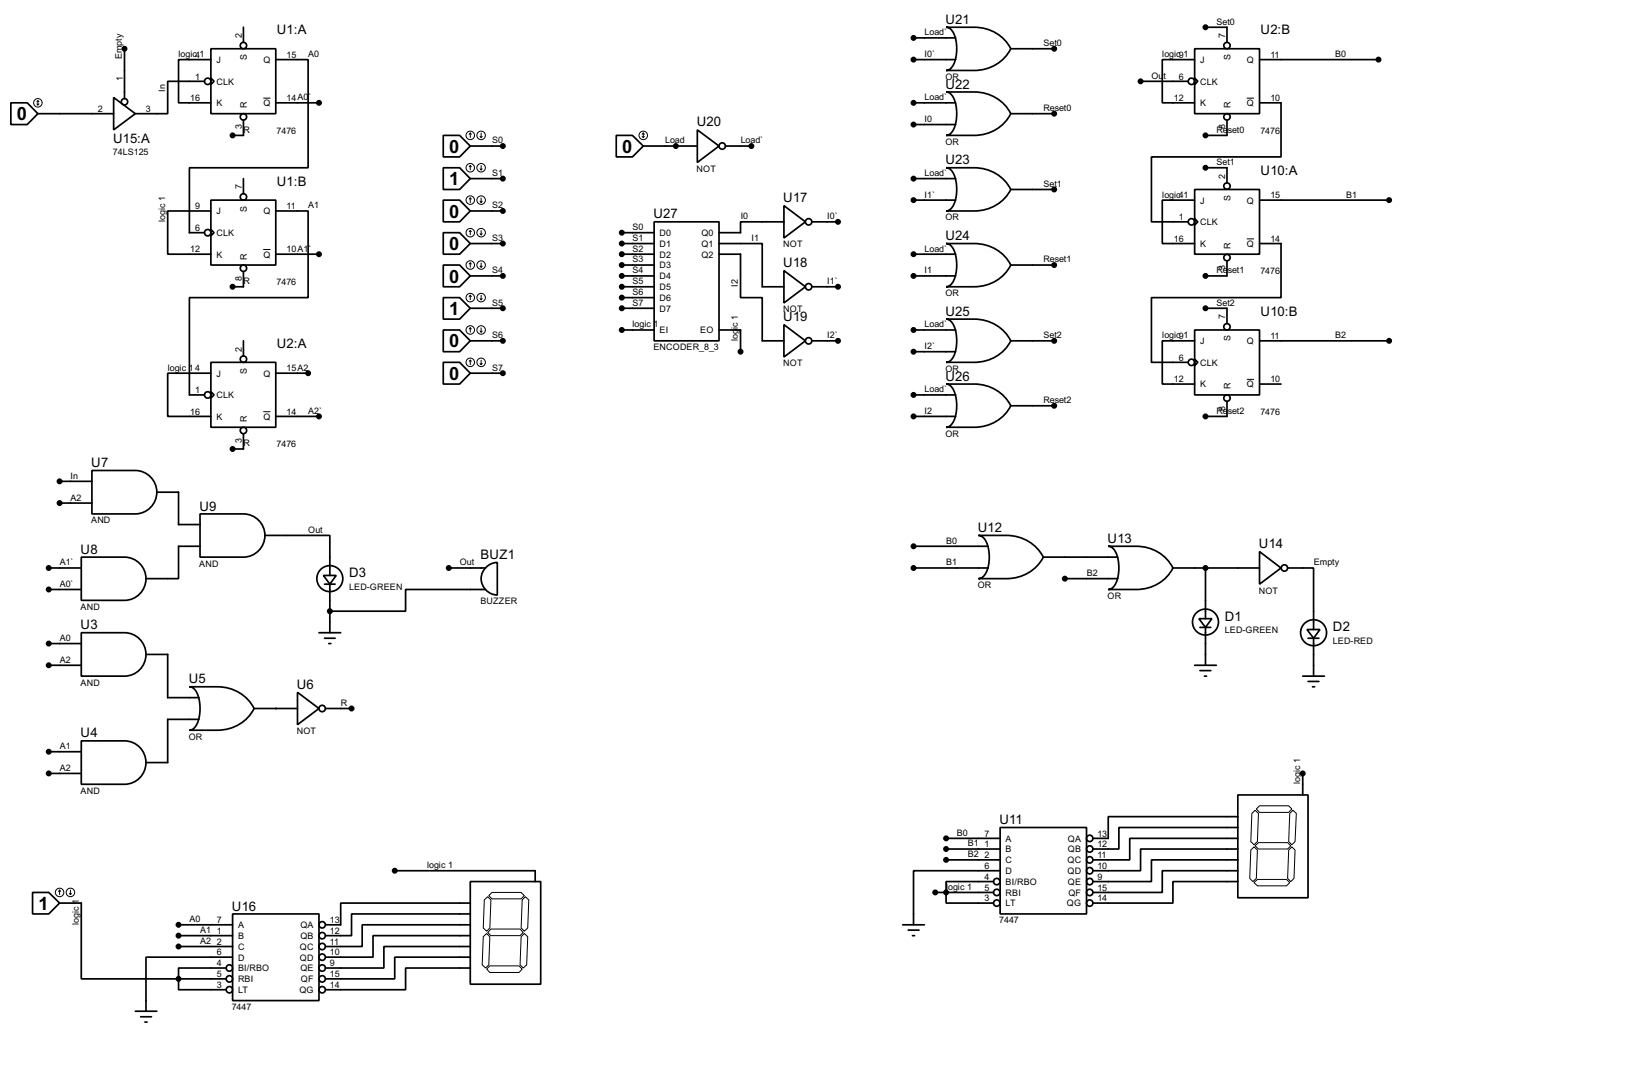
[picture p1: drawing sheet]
<svg xmlns="http://www.w3.org/2000/svg" width="383mm" height="256mm" viewBox="0 0 383 256" stroke-linecap="round" stroke-linejoin="round" font-family="sans-serif">
<g fill="none" stroke="#000" stroke-width=".4">
<path d="M29.3 11.5v11.7M48.1 19.1h-8.7v7.6h-7.6M49.6 11.5h15.2v15.2h-15.2zM49.6 18.3l.7 .8-.7 .8zM49.6 14h-7.6v10.2h7.6M57.2 6.4v3.6M64.8 14h7.6v25.4h-27.9v15.3h3.6M214.7 14h9.9M214.7 8.9h9.9M222.3 6.4h6.6a9.4 9.4 0 0 1 8.6 5.1 9.5 9.5 0 0 1-8.6 5.1h-6.6a3.2 3.2 0 0 0 2.3-3.2 7.8 7.8 0 0 0-1.3-6.6zM237.5 11.5h10.2M268 19.1h11.2"/>
<path d="M280.7 11.5h15.3v15.2h-15.3zM280.7 18.3l.8 .8-.8 .8zM280.7 14h-7.6v10.2h7.6M283.3 6.4h5v3.6M296 14h27.9M2.6 24.2h3.8l2.5 2.5-2.5 2.6h-3.8zM8.9 26.7h17.8M26.7 22.9l5.1 3.8-5.1 3.8zM57.2 28.2v3.6h-2.5M64.8 24.2h10.2M104.2 31.8h3.8l2.5 2.5-2.5 2.6h-3.8zM104.2 39.4h3.8l2.5 2.6-2.5 2.5h-3.8z"/>
<path d="M110.5 34.3h7.7M144.8 31.8h3.8l2.6 2.5-2.6 2.6h-3.8zM151.2 34.3h12.7M163.9 30.5l5.1 3.8-5.1 3.9zM170.5 34.3h6.1M214.7 24.2h9.9M214.7 29.3h9.9M222.3 21.6h6.6a9.5 9.5 0 0 1 8.6 5.1 9.5 9.5 0 0 1-8.6 5.1h-6.6a3.2 3.2 0 0 0 2.3-3.1 7.9 7.9 0 0 0-1.3-6.7zM222.3 39.4h6.6a9.5 9.5 0 0 1 8.6 5.1 9.4 9.4 0 0 1-8.6 5.1h-6.6a3.2 3.2 0 0 0 2.3-3.2 7.9 7.9 0 0 0-1.3-6.6zM237.5 26.7h10.2M283.3 39.4h5v3.6M288.3 28.2v3.6h-5"/>
<path d="M296 24.2h5v12.7h-30.4v15.2h8.6M49.6 47h15.2v15.3h-15.2zM49.6 53.9l.7 .8-.7 .7zM49.6 49.6h-10.2v10.1h10.2M57.2 42v3.5M64.8 49.6h7.6v20.3h-27.9v22.9h3.6M64.8 59.7h10.2M104.2 47h3.8l2.5 2.6-2.5 2.5h-3.8zM104.2 54.7h3.8l2.5 2.5-2.5 2.5h-3.8zM110.5 42h7.7M110.5 57.2h7.7M110.5 49.6h7.7"/>
<path d="M146.1 59.7h7.6M146.1 54.7h7.6M146.1 57.2h7.6M153.7 52.1h15.3v28h-15.3zM169 57.2h10.1v10.2h5.1M169 59.7h5v10.2h5.1v10.2h5.1M184.2 48.3l5.1 3.8-5.1 3.8zM184.2 52.1h-10.2v2.6h-5M190.8 52.1h6.1M214.7 59.7h9.9M214.7 47h9.9M214.7 42h9.9"/>
<path d="M222.3 57.2h6.6a9.4 9.4 0 0 1 8.6 5.1 9.5 9.5 0 0 1-8.6 5.1h-6.6a3.2 3.2 0 0 0 2.3-3.2 7.8 7.8 0 0 0-1.3-6.6zM237.5 44.5h10.2M280.7 44.5h15.3v15.2h-15.3zM280.7 51.4l.8 .7-.8 .8zM280.7 47h-7.6v10.2h7.6M296 57.2h5v12.7h-30.4v15.2h8.6M296 47h30.4M57.2 63.8v3.6h-2.5M104.2 62.3h3.8l2.5 2.5-2.5 2.6h-3.8zM104.2 69.9h3.8l2.5 2.5-2.5 2.6h-3.8zM104.2 77.5h3.8l2.5 2.6-2.5 2.5h-3.8zM110.5 64.8h7.7"/>
<path d="M110.5 72.4h7.7M146.1 67.4h7.6M146.1 64.8h7.6M146.1 77.5h7.6M146.1 62.3h7.6M146.1 72.4h7.6M146.1 69.9h7.6M169 77.5h5v5.1M184.2 63.6l5.1 3.8-5.1 3.8zM184.2 76.3l5.1 3.8-5.1 3.8zM190.8 67.4h6.1M214.7 64.8h9.9"/>
<path d="M214.7 77.5h9.9M222.3 75h6.6a9.5 9.5 0 0 1 8.6 5.1 9.4 9.4 0 0 1-8.6 5h-6.6a3.1 3.1 0 0 0 2.3-3.1 7.9 7.9 0 0 0-1.3-6.6zM237.5 62.3h10.2M280.7 77.5h15.3v15.3h-15.3zM283.3 72.4h5v3.6M288.3 61.3v3.5h-5M49.6 85.1h15.2v15.3h-15.2zM49.6 92l.7 .8-.7 .7zM49.6 87.7h-10.2v10.1h10.2M57.2 80.1v3.5M64.8 87.7h7.6M64.8 97.8h10.2"/>
<path d="M104.2 85.1h3.8l2.5 2.6-2.5 2.5h-3.8zM110.5 87.7h7.7M110.5 80.1h7.7M190.8 80.1h6.1M214.7 97.8h9.9M214.7 82.6h9.9M214.7 92.8h9.9M222.3 90.2h6.6a9.5 9.5 0 0 1 8.6 5.1 9.4 9.4 0 0 1-8.6 5.1h-6.6a3.2 3.2 0 0 0 2.3-3.2 7.9 7.9 0 0 0-1.3-6.6zM237.5 80.1h10.2M237.5 95.3h10.2M280.7 84.4l.8 .7-.8 .8zM280.7 80.1h-7.6v10.1h7.6"/>
<path d="M288.3 94.3v3.5h-5M296 80.1h30.4M296 90.2h5M14 113.1h7.6M14 118.2h7.6M21.6 110.5h10.2a5.1 5.1 0 0 1 5.1 5.1 5.1 5.1 0 0 1-5.1 5.1h-10.2zM36.9 115.6h5.1v7.6h5M57.2 101.9v3.6h-2.5M11.5 133.4h7.6M11.5 138.5h7.6M19.1 130.9h10.2a5.1 5.1 0 0 1 5 5 5.1 5.1 0 0 1-5 5.1h-10.2zM47 120.7h10.2a5.1 5.1 0 0 1 5.1 5.1 5.1 5.1 0 0 1-5.1 5.1h-10.2z"/>
<path d="M47 128.3h-5v7.6h-7.7M62.3 125.8h15.2v9.4M76 135.2h3l-1.5 2zM76.3 137.2h2.5M77.5 137.2v11.4M105.5 133.4h8.6M114.1 138.5h-18.8v5.1h-17.8M114.2 133.3a3.8 3.8 0 0 1 2.7-1.2v7.7a3.8 3.8 0 0 1-3.5-2.4 3.8 3.8 0 0 1 .8-4.1zM214.7 133.4h17.5M214.7 128.3h17.5M229.9 125.8h6.6a9.6 9.6 0 0 1 8.7 5.1 9.6 9.6 0 0 1-8.7 5h-6.6a3.2 3.2 0 0 0 2.4-3.1 7.7 7.7 0 0 0-1.4-6.6zM245.2 130.9h17.5"/>
<path d="M250.2 135.9h12.5M260.4 128.3h6.6a9.5 9.5 0 0 1 8.6 5.1 9.4 9.4 0 0 1-8.6 5.1h-6.6a3.2 3.2 0 0 0 2.3-3.2 7.9 7.9 0 0 0-1.3-6.6zM275.6 133.4h20.4M283.3 133.4v11.9M296 129.6l5 3.8-5 3.8zM302.6 133.4h6.1v14.5M11.5 151.2h7.6M11.5 156.3h7.6M19.1 148.6h10.2a5.1 5.1 0 0 1 5 5.1 5.1 5.1 0 0 1-5 5.1h-10.2zM34.3 153.7h5.1v10.2h7.4M75 148.6h5.1M76.3 149.9h2.5"/>
<path d="M77.3 151.2h.5M280.7 156.3h5.1M281.7 145.3h3.1l-1.5 2.1zM282 147.4h2.5M282 157.5h2.5M283 158.8h.5M283.3 147.4v8.9M306.1 158.8h5.1M307.1 147.9h3.1l-1.5 2zM307.4 149.9h2.5M308.7 149.9v8.9M11.5 176.6h7.6"/>
<path d="M19.1 174h10.2a5.1 5.1 0 0 1 5 5.1 5.1 5.1 0 0 1-5 5.1h-10.2zM44.5 161.3h6.6a9.5 9.5 0 0 1 8.6 5.1 9.5 9.5 0 0 1-8.6 5.1h-6.6a3.2 3.2 0 0 0 2.3-3.1 7.9 7.9 0 0 0-1.3-6.7zM46.8 169h-7.4v10.1h-5.1M59.7 166.4h10.2M69.9 162.6l5.1 3.8-5.1 3.8zM76.5 166.4h6.1M307.4 160.1h2.5M308.4 161.3h.5M11.5 181.7h7.6M222.3 196.9h12.7M222.3 199.4h12.7M235 194.4h20.3v20.3h-20.3z"/>
<path d="M290.9 186.7h16.5v24.2h-16.5zM290.9 191.8h-30.5v5.1h-3.6M290.9 194.4h-28v5h-6.1M290.9 196.9h-25.4v5.1h-8.7M290.9 199.4h-22.9v5.1h-11.2M306.1 181.7v5M7.7 209.6h3.8l2.5 2.5-2.5 2.6h-3.8zM14 212.1h5.1v17.8h22.9M42 217.2h12.7M42 219.8h12.7M54.7 214.7h20.3v20.3h-20.3zM92.8 204.5h33v2.6"/>
<path d="M110.5 207.1h16.6v24.1h-16.6zM110.5 212.1h-30.4v5.1h-3.6M110.5 214.7h-27.9v5.1h-6.1M110.5 217.2h-25.4v5.1h-8.6M110.5 219.8h-22.8v5h-11.2M212.1 217.2h5.1M213.4 218.5h2.6M214.4 219.8h.5M219.8 209.6h13.7M222.3 202h12.7M233.5 207.1h-11.2v5h11.2M235 204.5h-20.3v12.7"/>
<path d="M290.9 202h-20.3v5.1h-13.8M290.9 204.5h-17.8v5.1h-16.3M290.9 207.1h-15.3v5h-18.8M31.8 237.5h5.1M33.1 238.8h2.5M42 229.9v2.6h11.1M42 229.9h11.1M42 222.3h12.7M53.1 227.4h-11.1v2.5M54.7 224.8h-20.4v12.7M110.5 222.3h-20.3v5.1h-13.7M110.5 224.8h-17.7v5.1h-16.3"/>
<path d="M110.5 227.4h-15.2v5.1h-18.8M34.1 240.1h.5"/>
<circle cx="48.8" cy="19.1" r=".75"/>
<circle cx="57.2" cy="10.7" r=".75"/>
<circle cx="279.9" cy="19.1" r=".75"/>
<circle cx="288.3" cy="10.7" r=".75"/>
<circle cx="29.2" cy="23.9" r=".75"/>
<circle cx="57.2" cy="27.5" r=".75"/>
<circle cx="169.7" cy="34.3" r=".75"/>
<circle cx="288.3" cy="27.5" r=".75"/>
<circle cx="48.8" cy="54.7" r=".75"/>
<circle cx="57.2" cy="46.3" r=".75"/>
<circle cx="190" cy="52.1" r=".75"/>
<circle cx="279.9" cy="52.1" r=".75"/>
<circle cx="288.3" cy="43.7" r=".75"/>
<circle cx="57.2" cy="63" r=".75"/>
<circle cx="190" cy="67.4" r=".75"/>
<circle cx="288.3" cy="60.5" r=".75"/>
<circle cx="288.3" cy="76.8" r=".75"/>
<circle cx="48.8" cy="92.8" r=".75"/>
<circle cx="57.2" cy="84.4" r=".75"/>
<circle cx="190" cy="80.1" r=".75"/>
<circle cx="279.9" cy="85.1" r=".75"/>
<circle cx="288.3" cy="93.5" r=".75"/>
<circle cx="57.2" cy="101.1" r=".75"/>
<circle cx="77.5" cy="135.9" r="3.1"/>
<circle cx="301.8" cy="133.4" r=".75"/>
<circle cx="283.2" cy="146.1" r="3.1"/>
<circle cx="308.6" cy="148.6" r="3.1"/>
<circle cx="75.7" cy="166.4" r=".75"/>
<circle cx="256" cy="199.4" r=".75"/>
<circle cx="256" cy="196.9" r=".75"/>
<circle cx="75.7" cy="219.8" r=".75"/>
<circle cx="75.7" cy="217.2" r=".75"/>
<circle cx="234.2" cy="212.1" r=".75"/>
<circle cx="234.2" cy="209.6" r=".75"/>
<circle cx="234.2" cy="207.1" r=".75"/>
<circle cx="256" cy="207.1" r=".75"/>
<circle cx="256" cy="212.1" r=".75"/>
<circle cx="256" cy="202" r=".75"/>
<circle cx="256" cy="204.5" r=".75"/>
<circle cx="256" cy="209.6" r=".75"/>
<circle cx="53.9" cy="232.5" r=".75"/>
<circle cx="53.9" cy="229.9" r=".75"/>
<circle cx="53.9" cy="227.4" r=".75"/>
<circle cx="75.7" cy="224.8" r=".75"/>
<circle cx="75.7" cy="232.5" r=".75"/>
<circle cx="75.7" cy="227.4" r=".75"/>
<circle cx="75.7" cy="229.9" r=".75"/>
<circle cx="75.7" cy="222.3" r=".75"/>
</g>
<g fill="#000">
<circle cx="158.8" cy="34.3" r=".2"/>
<circle cx="64.8" cy="166.4" r=".2"/>
</g>
<g fill="#000" stroke="#000" stroke-width=".4">
<circle cx="29.2" cy="11.5" r=".5"/>
<circle cx="214.6" cy="14" r=".5"/>
<circle cx="214.6" cy="8.9" r=".5"/>
<circle cx="247.7" cy="11.5" r=".5"/>
<circle cx="268" cy="19.1" r=".5"/>
<circle cx="283.2" cy="6.4" r=".5"/>
<circle cx="323.9" cy="14" r=".5"/>
<circle cx="54.6" cy="31.8" r=".5"/>
<circle cx="74.9" cy="24.2" r=".5"/>
<circle cx="118.1" cy="34.3" r=".5"/>
<circle cx="158.8" cy="34.3" r=".5"/>
<circle cx="176.5" cy="34.3" r=".5"/>
<circle cx="214.6" cy="24.2" r=".5"/>
<circle cx="214.6" cy="29.3" r=".5"/>
<circle cx="247.7" cy="26.7" r=".5"/>
<circle cx="283.2" cy="39.4" r=".5"/>
<circle cx="283.2" cy="31.8" r=".5"/>
<circle cx="74.9" cy="59.7" r=".5"/>
<circle cx="118.1" cy="49.6" r=".5"/>
<circle cx="118.1" cy="57.2" r=".5"/>
<circle cx="118.1" cy="42" r=".5"/>
<circle cx="146.1" cy="57.2" r=".5"/>
<circle cx="146.1" cy="54.7" r=".5"/>
<circle cx="146.1" cy="59.7" r=".5"/>
<circle cx="196.9" cy="52.1" r=".5"/>
<circle cx="214.6" cy="42" r=".5"/>
<circle cx="214.6" cy="59.7" r=".5"/>
<circle cx="214.6" cy="47" r=".5"/>
<circle cx="247.7" cy="44.5" r=".5"/>
<circle cx="326.4" cy="47" r=".5"/>
<circle cx="54.6" cy="67.4" r=".5"/>
<circle cx="118.1" cy="64.8" r=".5"/>
<circle cx="118.1" cy="72.4" r=".5"/>
<circle cx="146.1" cy="67.4" r=".5"/>
<circle cx="146.1" cy="62.3" r=".5"/>
<circle cx="146.1" cy="72.4" r=".5"/>
<circle cx="146.1" cy="77.5" r=".5"/>
<circle cx="146.1" cy="64.8" r=".5"/>
<circle cx="146.1" cy="69.9" r=".5"/>
<circle cx="196.9" cy="67.4" r=".5"/>
<circle cx="214.6" cy="64.8" r=".5"/>
<circle cx="214.6" cy="77.5" r=".5"/>
<circle cx="247.7" cy="62.3" r=".5"/>
<circle cx="283.2" cy="64.8" r=".5"/>
<circle cx="283.2" cy="72.4" r=".5"/>
<circle cx="72.4" cy="87.7" r=".5"/>
<circle cx="74.9" cy="97.8" r=".5"/>
<circle cx="118.1" cy="87.7" r=".5"/>
<circle cx="118.1" cy="80.1" r=".5"/>
<circle cx="174" cy="82.6" r=".5"/>
<circle cx="196.9" cy="80.1" r=".5"/>
<circle cx="214.6" cy="92.8" r=".5"/>
<circle cx="214.6" cy="97.8" r=".5"/>
<circle cx="214.6" cy="82.6" r=".5"/>
<circle cx="247.7" cy="95.3" r=".5"/>
<circle cx="247.7" cy="80.1" r=".5"/>
<circle cx="283.2" cy="97.8" r=".5"/>
<circle cx="326.4" cy="80.1" r=".5"/>
<circle cx="14" cy="113.1" r=".5"/>
<circle cx="14" cy="118.2" r=".5"/>
<circle cx="54.6" cy="105.5" r=".5"/>
<circle cx="11.4" cy="133.4" r=".5"/>
<circle cx="11.4" cy="138.5" r=".5"/>
<circle cx="105.4" cy="133.4" r=".5"/>
<circle cx="214.6" cy="133.4" r=".5"/>
<circle cx="214.6" cy="128.3" r=".5"/>
<circle cx="250.2" cy="135.9" r=".5"/>
<circle cx="283.2" cy="133.4" r=".5"/>
<circle cx="11.4" cy="151.2" r=".5"/>
<circle cx="11.4" cy="156.3" r=".5"/>
<circle cx="77.5" cy="143.6" r=".5"/>
<circle cx="11.4" cy="176.6" r=".5"/>
<circle cx="82.6" cy="166.4" r=".5"/>
<circle cx="11.4" cy="181.7" r=".5"/>
<circle cx="222.3" cy="199.4" r=".5"/>
<circle cx="222.3" cy="196.9" r=".5"/>
<circle cx="306.1" cy="181.7" r=".5"/>
<circle cx="41.9" cy="219.8" r=".5"/>
<circle cx="41.9" cy="217.2" r=".5"/>
<circle cx="92.7" cy="204.5" r=".5"/>
<circle cx="219.7" cy="209.6" r=".5"/>
<circle cx="222.3" cy="202" r=".5"/>
<circle cx="222.3" cy="209.6" r=".5"/>
<circle cx="41.9" cy="229.9" r=".5"/>
<circle cx="41.9" cy="222.3" r=".5"/>
</g>
<g fill="none" stroke="#000" stroke-width=".23">
<path d="M8.7 24.4l.2 .3M8.9 23.7v1M8.9 23.7l-.2 .2M8.9 23.7l.3 .2M9.2 24.4l-.3 .3M61.9 23.1h1.7M110.5 31.3l-.2 .3M110.5 31.3l.3 .3M110.5 31.3v1M110.5 38.9v1M110.5 38.9l-.2 .3M110.5 38.9l.3 .3"/>
<path d="M112.8 32.1l.3 .2M112.8 39.7l.3 .2M113.1 31.3v1M113.1 38.9v1M113.3 32.1l-.2 .2M113.3 39.7l-.2 .2M150.9 32.1l.3 .2M151.2 31.3v1M151.2 31.3l-.3 .3M151.2 31.3l.2 .3M151.4 32.1l-.2 .2M293 23.1h1.7"/>
<path d="M61.9 58.6h1.7M110.5 46.5v1.1M110.5 54.2v1M110.5 46.5l-.2 .3M110.5 46.5l.3 .3M110.5 54.2l-.2 .2M110.5 54.2l.3 .2M112.8 47.3l.3 .3M112.8 54.9l.3 .3M113.1 46.5v1.1M113.1 54.2v1M113.3 47.3l-.2 .3"/>
<path d="M113.3 54.9l-.2 .3M293 56.1h1.7M110.5 61.8v1M110.5 69.4v1M110.5 77v1M110.5 61.8l-.2 .2M110.5 61.8l.3 .2M110.5 69.4l-.2 .3M110.5 69.4l.3 .3M110.5 77l-.2 .3M110.5 77l.3 .3M112.8 62.5l.3 .3"/>
<path d="M112.8 70.2l.3 .2M112.8 77.8l.3 .2M113.1 61.8v1M113.1 69.4v1M113.1 77v1M113.3 62.5l-.2 .3M113.3 70.2l-.2 .2M113.3 77.8l-.2 .2M61.9 96.7h1.7M110.5 84.6v1.1M110.5 84.6l-.2 .3M110.5 84.6l.3 .3"/>
<path d="M112.8 85.4l.3 .3M113.1 84.6v1.1M113.3 85.4l-.2 .3M293 89.1h1.7M293.9 199.7l.8-.8 .8 .8-.3 6.6-.8 .8-.7-.8zM294.2 191.1l.7-.8 .8 .8-.2 6.6-.8 .7-.8-.7zM294.9 198.7l.8-.8h6.9l.7 .8-.7 .7h-6.9zM295.2 190l.8-.7h6.8l.8 .7-.8 .8h-6.8zM303.1 191.1l.7-.8 .8 .8-.3 6.6-.7 .7-.8-.7zM303.6 198.9l.7 .8-.2 6.6-.8 .8-.7-.8 .2-6.6zM14 209.1l-.2 .3M14 209.1l.3 .3"/>
<path d="M14 209.1v1M16.3 209.9l.3 .2M16.6 209.1v1M16.8 209.9l-.2 .2M113.8 211.4l.8-.8 .8 .8-.3 6.6-.7 .7-.8-.7zM114.9 210.4l.7-.8h6.9l.7 .8-.7 .7h-6.9zM115.4 218.2h6.8l.8 .8-.8 .8h-6.8l-.8-.8zM123.5 210.6l.8 .8-.3 6.6-.8 .7-.7-.7 .2-6.6zM294.7 207.3l.8-.7h6.8l.8 .7-.8 .8h-6.8zM113.6 220l.8-.7 .7 .7-.2 6.6-.8 .8-.8-.8zM114.4 227.6l.7-.7h6.9l.7 .7-.7 .8h-6.9zM122.5 220l.7-.7 .8 .7-.2 6.6-.8 .8-.8-.8z"/>
<circle cx="8.9" cy="24.2" r="1"/>
<circle cx="110.5" cy="39.4" r="1"/>
<circle cx="110.5" cy="31.8" r="1"/>
<circle cx="113" cy="31.8" r="1"/>
<circle cx="113" cy="39.4" r="1"/>
<circle cx="151.1" cy="31.8" r="1"/>
<circle cx="110.5" cy="47" r="1"/>
<circle cx="110.5" cy="54.7" r="1"/>
<circle cx="113" cy="47" r="1"/>
<circle cx="113" cy="54.7" r="1"/>
<circle cx="110.5" cy="69.9" r="1"/>
<circle cx="110.5" cy="62.3" r="1"/>
<circle cx="110.5" cy="77.5" r="1"/>
<circle cx="113" cy="77.5" r="1"/>
<circle cx="113" cy="62.3" r="1"/>
<circle cx="113" cy="69.9" r="1"/>
<circle cx="110.5" cy="85.1" r="1"/>
<circle cx="113" cy="85.1" r="1"/>
<circle cx="14" cy="209.6" r="1"/>
<circle cx="16.5" cy="209.6" r="1"/>
</g>
<g font-size="4.8">
<text x="4" y="28.2">0</text>
<text x="105.6" y="35.9">0</text>
<text x="146.2" y="35.9">0</text>
<text x="105.6" y="43.5">1</text>
<text x="105.6" y="51.1">0</text>
<text x="105.6" y="58.8">0</text>
<text x="105.6" y="66.3">0</text>
<text x="105.6" y="74">1</text>
<text x="105.6" y="81.6">0</text>
<text x="105.6" y="89.2">0</text>
<text x="9.1" y="213.7">1</text>
</g>
<g font-size="3.5">
<text x="222.2" y="5.6">U21</text>
<text x="65.1" y="8.1">U1:A</text>
<text x="296.2" y="8.1">U2:B</text>
<text x="222.2" y="20.8">U22</text>
<text x="163.7" y="29.7">U20</text>
<text x="26.6" y="33.6">U15:A</text>
<text x="222.2" y="38.6">U23</text>
<text x="296.2" y="41.2">U10:A</text>
<text x="65.1" y="43.7">U1:B</text>
<text x="184.1" y="47.5">U17</text>
<text x="153.6" y="51.3">U27</text>
<text x="222.2" y="56.4">U24</text>
<text x="184.1" y="62.8">U18</text>
<text x="184.1" y="75.5">U19</text>
<text x="222.2" y="74.1">U25</text>
<text x="296.2" y="74.1">U10:B</text>
<text x="65.1" y="81.8">U2:A</text>
<text x="222.2" y="89.4">U26</text>
<text x="21.5" y="109.7">U7</text>
<text x="46.9" y="119.9">U9</text>
<text x="229.8" y="125">U12</text>
<text x="19" y="130.1">U8</text>
<text x="112.9" y="131.3">BUZ1</text>
<text x="260.3" y="127.5">U13</text>
<text x="295.8" y="128.8">U14</text>
<text x="82.1" y="135.6">D3</text>
<text x="19" y="147.8">U3</text>
<text x="287.8" y="145.8">D1</text>
<text x="313.2" y="148.3">D2</text>
<text x="44.4" y="160.5">U5</text>
<text x="69.8" y="161.8">U6</text>
<text x="19" y="173.2">U4</text>
<text x="234.9" y="193.6">U11</text>
<text x="54.5" y="213.9">U16</text>
</g>
<g font-size="2.4">
<text x="285.8" y="5.8">Set0</text>
<text x="56.8" y="8.9" transform="rotate(-90 56.8 8.9)">2</text>
<text x="217.2" y="8.3">Load`</text>
<text x="245.2" y="10.9">Set0</text>
<text x="287.9" y="8.9" transform="rotate(-90 287.9 8.9)">7</text>
<text x="28.7" y="14" transform="rotate(-90 28.7 14)">Empty</text>
<text x="42" y="13.4">logic41</text>
<text x="50.9" y="14.8">J</text>
<text x="58" y="14.2" transform="rotate(-90 58 14.2)">S</text>
<text x="61.9" y="14.8">Q</text>
<text x="67.4" y="13.6">15</text>
<text x="72.4" y="13.4">A0</text>
<text x="217.2" y="13.4">I0`</text>
<text x="273.1" y="13.4">logic91</text>
<text x="282" y="14.8">J</text>
<text x="289.1" y="14.2" transform="rotate(-90 289.1 14.2)">S</text>
<text x="293" y="14.8">Q</text>
<text x="298.5" y="13.6">11</text>
<text x="313.7" y="13.4">B0</text>
<text x="28.9" y="19.1" transform="rotate(-90 28.9 19.1)">1</text>
<text x="38.8" y="21.6" transform="rotate(-90 38.8 21.6)">In</text>
<text x="44.7" y="23.7">16</text>
<text x="45.9" y="18.7">1</text>
<text x="50.9" y="19.9">CLK</text>
<text x="67.4" y="23.7">14A0</text>
<text x="72.5" y="23.6">`</text>
<text x="217.2" y="23.6">Load`</text>
<text x="222.1" y="18.7">OR</text>
<text x="270.6" y="18.5">Ou</text>
<text x="273.4" y="18.5">t</text>
<text x="275.9" y="23.7">12</text>
<text x="277" y="18.7">6</text>
<text x="282" y="19.9">CLK</text>
<text x="298.5" y="23.7">10</text>
<text x="23" y="26.3">2</text>
<text x="34.3" y="26.3">3</text>
<text x="50.9" y="25">K</text>
<text x="58" y="25.4" transform="rotate(-90 58 25.4)">R</text>
<text x="61.9" y="25">Q</text>
<text x="217.2" y="28.6">I0</text>
<text x="245.2" y="26.1">Reset0</text>
<text x="282" y="25">K</text>
<text x="289.1" y="25.4" transform="rotate(-90 289.1 25.4)">R</text>
<text x="293" y="25">Q</text>
<text x="56.8" y="30.4" transform="rotate(-90 56.8 30.4)">3</text>
<text x="57.2" y="31.2">R</text>
<text x="65" y="31.4">7476</text>
<text x="115.6" y="33.7">S0</text>
<text x="156.3" y="33.7">Load</text>
<text x="174" y="33.7">Load`</text>
<text x="222.1" y="34">OR</text>
<text x="285.8" y="31.2">Re</text>
<text x="287.9" y="30.4" transform="rotate(-90 287.9 30.4)">8</text>
<text x="288.5" y="31.2">set0</text>
<text x="296.2" y="31.4">7476</text>
<text x="26.5" y="36.5">74LS125</text>
<text x="115.6" y="41.3">S1</text>
<text x="163.7" y="40.3">NOT</text>
<text x="217.2" y="41.3">Load`</text>
<text x="285.8" y="38.8">Set1</text>
<text x="287.9" y="42" transform="rotate(-90 287.9 42)">2</text>
<text x="56.8" y="44.5" transform="rotate(-90 56.8 44.5)">7</text>
<text x="217.2" y="46.4">I1`</text>
<text x="245.2" y="43.9">Set1</text>
<text x="273.1" y="46.4">logic41</text>
<text x="282" y="47.8">J</text>
<text x="289.1" y="47.2" transform="rotate(-90 289.1 47.2)">S</text>
<text x="293" y="47.8">Q</text>
<text x="298.5" y="46.6">15</text>
<text x="316.3" y="46.4">B1</text>
<text x="38.8" y="52.1" transform="rotate(-90 38.8 52.1)">logic 1</text>
<text x="45.9" y="49.2">9</text>
<text x="50.9" y="50.4">J</text>
<text x="58" y="49.7" transform="rotate(-90 58 49.7)">S</text>
<text x="61.9" y="50.4">Q</text>
<text x="67.4" y="49.2">11</text>
<text x="72.4" y="49">A1</text>
<text x="115.6" y="49">S2</text>
<text x="174" y="51.5">I0</text>
<text x="194.4" y="51.5">I0`</text>
<text x="222.1" y="51.8">OR</text>
<text x="277" y="51.7">1</text>
<text x="282" y="52.9">CLK</text>
<text x="44.7" y="59.3">12</text>
<text x="45.9" y="54.3">6</text>
<text x="50.9" y="55.4">CLK</text>
<text x="67.4" y="59.3">10A1</text>
<text x="72.5" y="59.1">`</text>
<text x="115.6" y="56.6">S3</text>
<text x="148.6" y="54">S0</text>
<text x="148.6" y="56.6">S1</text>
<text x="148.6" y="59.1">S2</text>
<text x="155" y="55.4">D0</text>
<text x="155" y="58">D1</text>
<text x="164.8" y="55.4">Q0</text>
<text x="164.8" y="58">Q1</text>
<text x="176.6" y="56.6">I1</text>
<text x="184" y="58.1">NOT</text>
<text x="217.2" y="59.1">Load`</text>
<text x="275.9" y="56.8">16</text>
<text x="282" y="58">K</text>
<text x="289.1" y="58.4" transform="rotate(-90 289.1 58.4)">R</text>
<text x="293" y="58">Q</text>
<text x="298.5" y="56.8">14</text>
<text x="50.9" y="60.5">K</text>
<text x="56.8" y="66" transform="rotate(-90 56.8 66)">8</text>
<text x="58" y="61" transform="rotate(-90 58 61)">R</text>
<text x="61.9" y="60.5">Q</text>
<text x="115.6" y="64.2">S4</text>
<text x="148.6" y="61.7">S3</text>
<text x="148.6" y="64.2">S4</text>
<text x="155" y="60.5">D2</text>
<text x="155" y="63.1">D3</text>
<text x="155" y="65.6">D4</text>
<text x="164.8" y="60.5">Q2</text>
<text x="217.2" y="64.2">I1</text>
<text x="245.2" y="61.7">Reset1</text>
<text x="285.8" y="64.2">Re</text>
<text x="287.9" y="63.4" transform="rotate(-90 287.9 63.4)">3</text>
<text x="288.5" y="64.2">set1</text>
<text x="296.2" y="64.5">7476</text>
<text x="57.2" y="66.7">R</text>
<text x="65" y="67">7476</text>
<text x="115.6" y="71.8">S5</text>
<text x="148.6" y="66.7">S5</text>
<text x="148.6" y="69.3">S6</text>
<text x="148.6" y="71.8">S7</text>
<text x="155" y="68.1">D5</text>
<text x="155" y="70.7">D6</text>
<text x="173.4" y="67.3" transform="rotate(-90 173.4 67.3)">I2</text>
<text x="194.4" y="66.7">I1`</text>
<text x="222.1" y="69.5">OR</text>
<text x="285.8" y="71.8">Set2</text>
<text x="148.6" y="76.9">logic 1</text>
<text x="155" y="73.2">D7</text>
<text x="173.4" y="77.3" transform="rotate(-90 173.4 77.3)">ic 1</text>
<text x="184" y="73.4">NOT</text>
<text x="217.2" y="76.9">Load`</text>
<text x="287.9" y="75" transform="rotate(-90 287.9 75)">7</text>
<text x="56.8" y="82.6" transform="rotate(-90 56.8 82.6)">2</text>
<text x="115.6" y="79.5">S6</text>
<text x="153.5" y="82.2">ENCODER_8_3</text>
<text x="155" y="78.3">EI</text>
<text x="164.5" y="78.3">EO</text>
<text x="173.4" y="80.1" transform="rotate(-90 173.4 80.1)">log</text>
<text x="194.4" y="79.5">I2`</text>
<text x="217.2" y="82">I2`</text>
<text x="245.2" y="79.5">Set2</text>
<text x="273.1" y="79.5">logic91</text>
<text x="282" y="80.8">J</text>
<text x="289.1" y="80.2" transform="rotate(-90 289.1 80.2)">S</text>
<text x="293" y="80.8">Q</text>
<text x="298.5" y="79.7">11</text>
<text x="313.7" y="79.5">B2</text>
<text x="39.4" y="87.1">logic 14</text>
<text x="50.9" y="88.5">J</text>
<text x="58" y="87.8" transform="rotate(-90 58 87.8)">S</text>
<text x="61.9" y="88.5">Q</text>
<text x="67.4" y="87.3">15A2</text>
<text x="115.6" y="87.1">S7</text>
<text x="184" y="86.1">NOT</text>
<text x="222.1" y="87.3">OR</text>
<text x="275.9" y="89.8">12</text>
<text x="277" y="84.7">6</text>
<text x="282" y="85.9">CLK</text>
<text x="298.5" y="89.8">10</text>
<text x="45.9" y="92.4">1</text>
<text x="50.9" y="93.6">CLK</text>
<text x="217.2" y="92.2">Load`</text>
<text x="245.2" y="94.7">Reset2</text>
<text x="282" y="91">K</text>
<text x="289.1" y="91.4" transform="rotate(-90 289.1 91.4)">R</text>
<text x="293" y="91">Q</text>
<text x="44.7" y="97.4">16</text>
<text x="50.9" y="98.6">K</text>
<text x="58" y="99.1" transform="rotate(-90 58 99.1)">R</text>
<text x="61.9" y="98.6">Q</text>
<text x="67.4" y="97.4">14</text>
<text x="72.4" y="97.2">A2`</text>
<text x="217.2" y="97.2">I2</text>
<text x="285.8" y="97.2">Re</text>
<text x="287.9" y="96.4" transform="rotate(-90 287.9 96.4)">8</text>
<text x="288.5" y="97.2">set2</text>
<text x="296.2" y="97.5">7476</text>
<text x="56.8" y="104.1" transform="rotate(-90 56.8 104.1)">3</text>
<text x="57.2" y="104.9">R</text>
<text x="65" y="105.1">7476</text>
<text x="222.1" y="102.6">OR</text>
<text x="16.6" y="112.5">In</text>
<text x="16.6" y="117.6">A2</text>
<text x="21.4" y="122.9">AND</text>
<text x="72.4" y="125.2">Out</text>
<text x="222.3" y="127.7">B0</text>
<text x="14" y="132.8">A1`</text>
<text x="14" y="137.9">A0`</text>
<text x="46.8" y="133.1">AND</text>
<text x="108" y="132.8">Out</text>
<text x="222.3" y="132.8">B1</text>
<text x="255.3" y="135.3">B2</text>
<text x="308.7" y="132.8">Empty</text>
<text x="18.9" y="143.2">AND</text>
<text x="82" y="138.5">LED-GREEN</text>
<text x="112.9" y="142">BUZZER</text>
<text x="229.7" y="138.1">OR</text>
<text x="260.2" y="140.7">OR</text>
<text x="295.8" y="139.4">NOT</text>
<text x="287.8" y="148.7">LED-GREEN</text>
<text x="14" y="150.6">A0</text>
<text x="14" y="155.7">A2</text>
<text x="313.2" y="151.2">LED-RED</text>
<text x="18.9" y="161">AND</text>
<text x="80.1" y="165.8">R</text>
<text x="44.3" y="173.7">OR</text>
<text x="69.7" y="172.4">NOT</text>
<text x="14" y="176">A1</text>
<text x="14" y="181.1">A2</text>
<text x="305.5" y="184.2" transform="rotate(-90 305.5 184.2)">logic 1</text>
<text x="18.9" y="186.4">AND</text>
<text x="224.8" y="196.3">B0</text>
<text x="231.3" y="196.5">7</text>
<text x="236.3" y="197.7">A</text>
<text x="250.9" y="197.7">QA</text>
<text x="257.9" y="196.5">13</text>
<text x="100.4" y="203.9">logic 1</text>
<text x="227.4" y="198.8">B1</text>
<text x="227.4" y="201.4">B2</text>
<text x="231.3" y="199">1</text>
<text x="231.3" y="201.6">2</text>
<text x="236.3" y="200.2">B</text>
<text x="236.3" y="202.8">C</text>
<text x="250.8" y="202.8">QC</text>
<text x="250.9" y="200.2">QB</text>
<text x="257.9" y="199">12</text>
<text x="257.9" y="201.6">11</text>
<text x="222.3" y="209">l</text>
<text x="222.8" y="209">ogic 1</text>
<text x="231.3" y="204.1">6</text>
<text x="231.3" y="206.7">4</text>
<text x="231.3" y="209.2">5</text>
<text x="236.3" y="205.3">D</text>
<text x="236.3" y="207.9">BI/RBO</text>
<text x="250.8" y="205.3">QD</text>
<text x="250.9" y="207.9">QE</text>
<text x="257.9" y="204.1">10</text>
<text x="257.9" y="206.7">9</text>
<text x="257.9" y="209.2">15</text>
<text x="231.3" y="211.7">3</text>
<text x="236.3" y="210.4">RBI</text>
<text x="236.3" y="212.9">LT</text>
<text x="250.7" y="212.9">QG</text>
<text x="251" y="210.4">QF</text>
<text x="257.9" y="211.7">14</text>
<text x="18.5" y="217.2" transform="rotate(-90 18.5 217.2)">logic 1</text>
<text x="44.5" y="216.6">A0</text>
<text x="47" y="219.2">A1</text>
<text x="47" y="221.7">A2</text>
<text x="51" y="216.8">7</text>
<text x="51" y="219.4">1</text>
<text x="51" y="221.9">2</text>
<text x="55.9" y="218">A</text>
<text x="55.9" y="220.6">B</text>
<text x="70.6" y="218">QA</text>
<text x="70.6" y="220.6">QB</text>
<text x="77.5" y="216.8">13</text>
<text x="77.5" y="219.4">12</text>
<text x="77.5" y="221.9">11</text>
<text x="234.8" y="216.9">7447</text>
<text x="51" y="224.4">6</text>
<text x="51" y="227">4</text>
<text x="55.9" y="223.1">C</text>
<text x="55.9" y="225.6">D</text>
<text x="70.5" y="223.1">QC</text>
<text x="70.5" y="225.6">QD</text>
<text x="77.5" y="224.4">10</text>
<text x="77.5" y="227">9</text>
<text x="51" y="229.5">5</text>
<text x="51" y="232.1">3</text>
<text x="55.9" y="228.2">BI/RBO</text>
<text x="55.9" y="230.7">RBI</text>
<text x="55.9" y="233.3">LT</text>
<text x="70.3" y="233.3">QG</text>
<text x="70.6" y="228.2">QE</text>
<text x="70.7" y="230.7">QF</text>
<text x="77.5" y="229.5">15</text>
<text x="77.5" y="232.1">14</text>
<text x="54.5" y="237.2">7447</text>
</g>
</svg>
